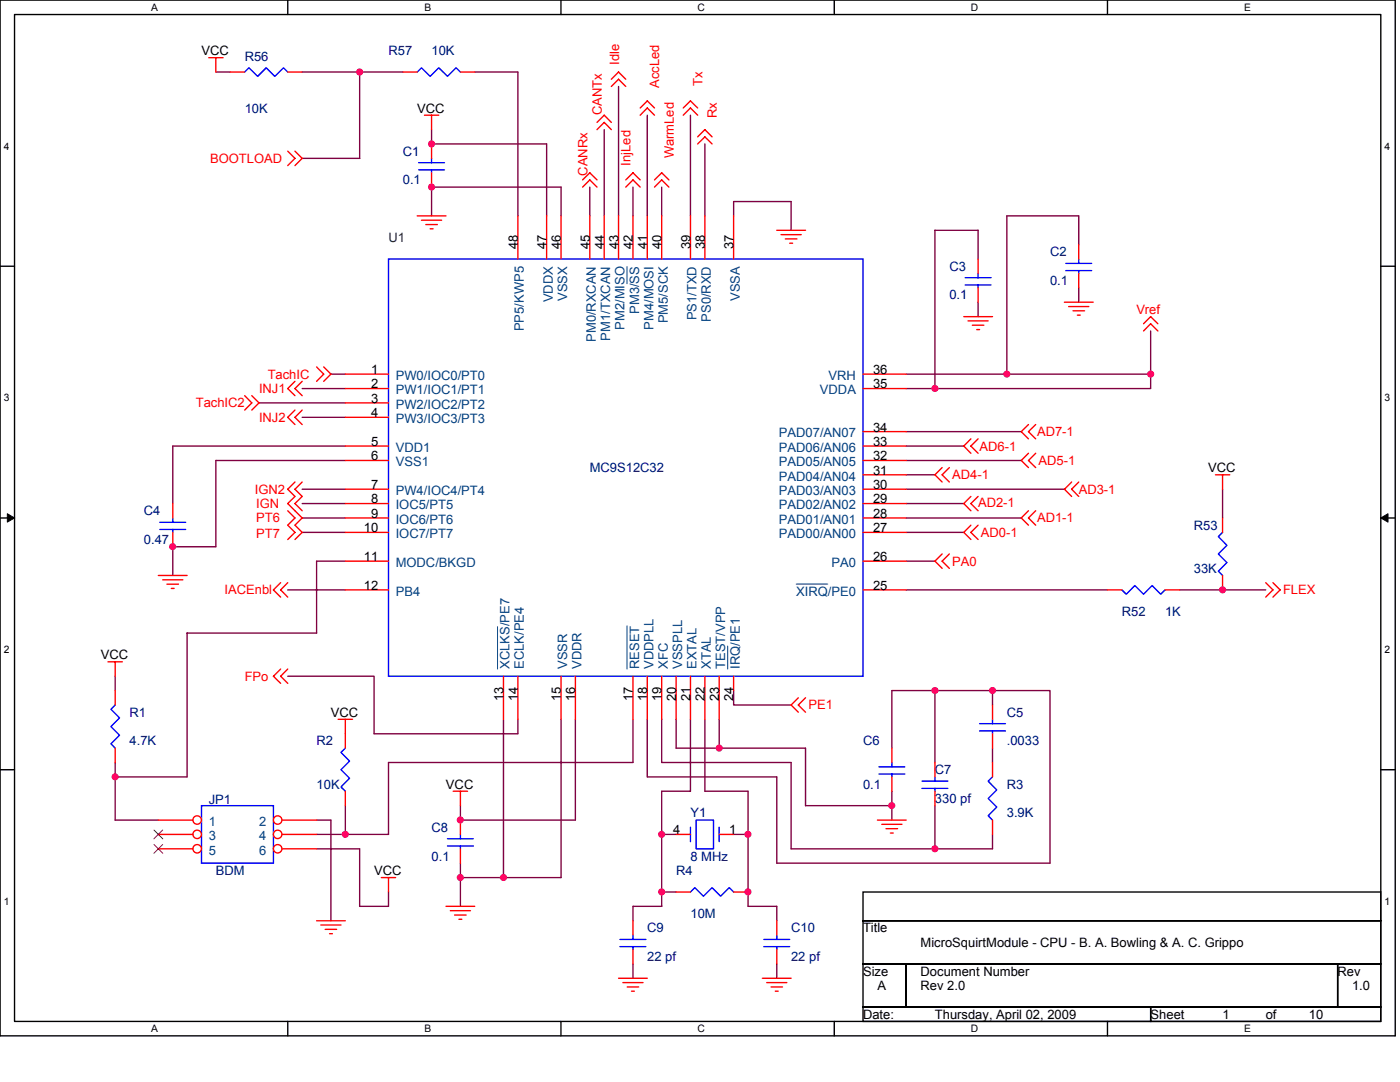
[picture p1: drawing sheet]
<svg xmlns="http://www.w3.org/2000/svg" width="279mm" height="216mm" viewBox="0 0 279 216" stroke-linecap="round" stroke-linejoin="round" font-family="sans-serif">
<path d="M0 0h278.4v206.7h-278.4zM2.9 2.9h272.7v200.9h-272.7z" fill="none" stroke="#000" stroke-width=".28"/>
<g fill="#fff">
<path d="M30.1 .3h1.4v2.3h-1.4z"/>
<path d="M30.1 204.1h1.4v2.3h-1.4z"/>
</g>
<path d="M57.4 0v2.9M57.4 203.8v2.9" fill="none" stroke="#000" stroke-width=".28"/>
<g fill="#fff">
<path d="M84.7 .3h1.4v2.3h-1.4z"/>
<path d="M84.7 204.1h1.4v2.3h-1.4z"/>
</g>
<path d="M112 0v2.9M112 203.8v2.9" fill="none" stroke="#000" stroke-width=".28"/>
<g fill="#fff">
<path d="M139.2 .3h1.5v2.3h-1.5z"/>
<path d="M139.2 204.1h1.5v2.3h-1.5z"/>
</g>
<path d="M166.5 0v2.9M166.5 203.8v2.9" fill="none" stroke="#000" stroke-width=".28"/>
<g fill="#fff">
<path d="M193.8 .3h1.4v2.3h-1.4z"/>
<path d="M193.8 204.1h1.4v2.3h-1.4z"/>
</g>
<path d="M221 0v2.9M221 203.8v2.9" fill="none" stroke="#000" stroke-width=".28"/>
<g fill="#fff">
<path d="M248.3 .3h1.4v2.3h-1.4z"/>
<path d="M248.3 204.1h1.4v2.3h-1.4z"/>
<path d="M.7 28h1.2v2.3h-1.2z"/>
<path d="M276.3 28h1.1v2.3h-1.1z"/>
<path d="M.7 78.2h1.2v2.3h-1.2z"/>
<path d="M276.3 78.2h1.1v2.3h-1.1z"/>
</g>
<path d="M0 53.1h2.9M275.6 53.1h2.8" fill="none" stroke="#000" stroke-width=".28"/>
<g fill="#fff">
<path d="M.7 128.5h1.2v2.2h-1.2z"/>
<path d="M276.3 128.5h1.1v2.2h-1.1z"/>
</g>
<path d="M0 103.4h2.9M275.6 103.4h2.8" fill="none" stroke="#000" stroke-width=".28"/>
<path d="M1.5 102.5l1.4 .9-1.4 .8zM275.6 103.4l1.4-.9v1.7z" fill="#000" stroke="#000" stroke-width=".2"/>
<g fill="#fff">
<path d="M.7 178.7h1.2v2.3h-1.2z"/>
<path d="M276.3 178.7h1.1v2.3h-1.1z"/>
</g>
<path d="M0 153.6h2.9M275.6 153.6h2.8M172.2 178h103.4v5.7h-103.4zM172.2 183.7h103.4v8.6h-103.4zM172.2 192.3h8.6v8.6h-8.6zM180.8 192.3h86.2v8.6h-86.2zM267 192.3h8.6v8.6h-8.6zM172.2 200.9h57.4v2.9h-57.4zM229.6 200.9h46v2.9h-46z" fill="none" stroke="#000" stroke-width=".28"/>
<g fill="none" stroke="#800040" stroke-width=".28">
<path d="M43.1 14.4h2.9M60.3 14.4h20.1M71.8 14.4v17.2h-11.5M94.7 14.4h8.7v28.7M123.4 17.3v25.8M86.1 25.9v2.8h23v14.4M117.7 37.3v5.8M120.6 25.9v17.2M126.3 37.3v5.8M129.2 23v20.1M132.1 37.3v5.8M137.8 23v20.1"/>
<path d="M140.7 28.7v14.4M86.1 43.1v-5.8h25.9v5.8M146.4 43.1v-2.9h11.5v5.8M195.2 51.7v-5.7h-8.6v31.5M215.3 48.8v-5.7h-14.4v31.6M215.3 57.4v2.9M60.3 77.5h8.6M66 74.7h2.9M180.8 74.7h48.8M180.8 77.5h5.8M195.2 60.3v2.9M229.6 74.7v2.8h-43"/>
<path d="M229.6 66v8.7M51.7 80.4h17.2M60.3 97.6h8.6M60.3 83.3h8.6M68.9 89h-34.4v11.5M68.9 91.9h-25.8v17.2h-8.6v5.7M180.8 97.6h31.6M180.8 89h11.5M180.8 91.9h23M180.8 86.1h23M180.8 94.7h5.8M244 97.6v5.8"/>
<path d="M57.4 117.7h11.5M60.3 100.5h8.6M60.3 103.4h8.6M60.3 106.2h8.6M68.9 112h-5.7v14.3h-25.9v28.7h-14.3M180.8 100.5h11.5M180.8 103.4h23M180.8 117.7h40.2M180.8 106.2h11.5M180.8 112h5.8M235.4 117.7h17.2M23 134.9v2.9"/>
<path d="M57.4 134.9h17.3v11.5h28.7v-2.9M146.4 137.8v2.9h11.5M186.6 137.8v14.3M198.1 137.8h11.4v34.4h-54.5v-17.2h-25.8v-11.5M198.1 137.8v2.9M198.1 137.8h-20.1v11.5M23 152.1v11.5h8.6M100.5 143.5v31.6M112 143.5v31.6h-20.1M114.8 143.5v20.1h-22.9v-2.8M126.3 143.5v8.6h-48.8v14.4h-14.3M132.1 143.5v8.6h25.8v17.3h40.2v-2.9"/>
<path d="M134.9 143.5v5.8h25.9v11.5h17.2M137.8 143.5v14.4h-5.7v20.1M140.7 143.5v14.4h8.6v22.9h5.7v2.9M143.5 143.5v5.8M178 157.9v5.7M198.1 149.3v2.8M63.2 169.4h8.6v11.4h5.7v-2.8M63.2 163.6h2.8v20.1M68.9 160.8v5.7M91.9 172.2v8.6M132.1 166.5h2.8M134.9 178h-2.8v2.8h-5.8v2.9"/>
<path d="M146.4 166.5h2.9M186.6 160.8v8.6M126.3 192.3v2.9M155 192.3v2.9"/>
</g>
<g fill="#f0f" stroke="#f0f" stroke-width=".28">
<circle cx="198.1" cy="137.8" r=".57"/>
<circle cx="149.3" cy="166.5" r=".57"/>
<circle cx="200.9" cy="74.6" r=".57"/>
<circle cx="186.6" cy="137.8" r=".57"/>
<circle cx="186.6" cy="169.4" r=".57"/>
<circle cx="132" cy="178" r=".57"/>
<circle cx="132" cy="166.5" r=".57"/>
<circle cx="149.3" cy="178" r=".57"/>
<circle cx="186.6" cy="77.5" r=".57"/>
<circle cx="23" cy="155" r=".57"/>
<circle cx="34.5" cy="109.1" r=".57"/>
<circle cx="143.5" cy="149.3" r=".57"/>
<circle cx="86.1" cy="37.3" r=".57"/>
<circle cx="68.9" cy="166.5" r=".57"/>
<circle cx="178" cy="160.7" r=".57"/>
<circle cx="91.9" cy="163.6" r=".57"/>
<circle cx="229.6" cy="74.6" r=".57"/>
<circle cx="86.1" cy="28.7" r=".57"/>
<circle cx="244" cy="117.7" r=".57"/>
<circle cx="71.8" cy="14.4" r=".57"/>
<circle cx="91.9" cy="175.1" r=".57"/>
<circle cx="100.5" cy="175.1" r=".57"/>
</g>
<g fill="none" stroke="#f00" stroke-width=".28">
<path d="M41.7 11.5h2.8M43.1 11.5v2.9M46 14.4h2.8M57.4 14.4h2.9M122 15.8l1.4-1.4 1.5 1.4M122 17.3l1.4-1.5 1.5 1.5M57.4 30.2l1.5 1.4-1.5 1.4M58.9 30.2l1.4 1.4-1.4 1.4M84.7 23h2.9M86.1 23v2.9M116.3 35.9l1.4-1.4 1.4 1.4M116.3 37.3l1.4-1.4 1.4 1.4"/>
<path d="M119.1 24.4l1.5-1.4 1.4 1.4M119.1 25.9l1.5-1.5 1.4 1.5M124.9 35.9l1.4-1.4 1.5 1.4M124.9 37.3l1.4-1.4 1.5 1.4M127.8 21.5l1.4-1.4 1.4 1.4M127.8 23l1.4-1.5 1.4 1.5M130.6 35.9l1.5-1.4 1.4 1.4M130.6 37.3l1.5-1.4 1.4 1.4M136.4 21.5l1.4-1.4 1.4 1.4M136.4 23l1.4-1.5 1.4 1.5M139.2 27.3l1.5-1.4 1.4 1.4M139.2 28.7l1.5-1.4 1.4 1.4"/>
<path d="M83.3 43.1h5.7M84.1 43.9h4M85 44.8h2.3M85.9 45.7h.5M103.4 43.1v8.6M109.1 43.1v8.6M112 43.1v8.6M117.7 43.1v8.6M120.6 43.1v8.6M123.4 43.1v8.6M126.3 43.1v8.6M129.2 43.1v8.6"/>
<path d="M132.1 43.1v8.6M137.8 43.1v8.6M140.7 43.1v8.6M146.4 43.1v8.6M155 46h5.8M155.9 46.8h4M156.7 47.7h2.3M157.6 48.5h.6M48.8 79l1.4 1.4-1.4 1.4M50.2 79l1.5 1.4-1.5 1.4M58.9 76.1l-1.5 1.4 1.5 1.5M60.3 76.1l-1.4 1.4 1.4 1.5"/>
<path d="M63.2 73.2l1.4 1.5-1.4 1.4M64.6 73.2l1.4 1.5-1.4 1.4M68.9 74.7h8.6M68.9 77.5h8.6M172.2 74.7h8.6M172.2 77.5h8.6M192.3 63.2h5.8M193.2 64h4M194.1 64.9h2.2M194.9 65.8h.6M212.4 60.3h5.8M213.3 61.2h4"/>
<path d="M214.1 62h2.4M215 62.9h.6M228.2 64.6l1.4-1.4 1.5 1.4M228.2 66l1.4-1.4 1.5 1.4M58.9 96.2l-1.5 1.4 1.5 1.5-1.5 1.4 2.9 2.9-1.4 1.4 1.4 1.4-1.4 1.5M58.9 81.8l-1.5 1.5 1.5 1.4M60.3 96.2l-1.4 1.4 1.4 1.5-1.4 1.4 1.4 1.4M60.3 81.8l-1.4 1.5 1.4 1.4M68.9 80.4h8.6M68.9 83.3h8.6M68.9 89h8.6M68.9 91.9h8.6"/>
<path d="M68.9 97.6h8.6M172.2 94.7h8.6M172.2 89h8.6M172.2 91.9h8.6M172.2 97.6h8.6M172.2 86.1h8.6M188 93.3l-1.4 1.4 1.4 1.5M189.5 93.3l-1.5 1.4 1.5 1.5M193.8 99.1l-1.5 1.4 1.5 1.4M193.8 87.6l-1.5 1.4 1.5 1.4M195.2 99.1l-1.4 1.4 1.4 1.4M195.2 87.6l-1.4 1.4 1.4 1.4"/>
<path d="M205.3 84.7l-1.5 1.4 1.5 1.5M205.3 90.4l-1.5 1.5 1.5 1.4M206.7 84.7l-1.4 1.4 1.4 1.5M206.7 90.4l-1.4 1.5 1.4 1.4M213.9 96.2l-1.5 1.4 1.5 1.5M215.3 96.2l-1.4 1.4 1.4 1.5M242.6 94.7h2.8M244 94.7v2.9M31.6 114.8h5.7M32.5 115.7h4M33.3 116.6h2.3M34.2 117.4h.6"/>
<path d="M56 116.3l-1.4 1.4 1.4 1.4M57.4 116.3l-1.4 1.4 1.4 1.4M57.4 101.9l1.5 1.5-1.5 1.4 1.5 1.4-1.5 1.5M68.9 100.5h8.6M68.9 103.4h8.6M68.9 106.2h8.6M68.9 112h8.6M68.9 117.7h8.6M172.2 100.5h8.6M172.2 103.4h8.6M172.2 106.2h8.6M172.2 112h8.6"/>
<path d="M172.2 117.7h8.6M188 110.5l-1.4 1.5 1.4 1.4M189.5 110.5l-1.5 1.5 1.5 1.4M193.8 104.8l-1.5 1.4 1.5 1.5M195.2 104.8l-1.4 1.4 1.4 1.5M205.3 101.9l-1.5 1.5 1.5 1.4M206.7 101.9l-1.4 1.5 1.4 1.4M221 117.7h2.9M232.5 117.7h2.9M244 103.4v2.8M244 114.8v2.9M252.6 116.3l1.4 1.4-1.4 1.4"/>
<path d="M254 116.3l1.5 1.4-1.5 1.4M21.5 132.1h2.9M23 132.1v2.8M56 133.5l-1.4 1.4 1.4 1.5M57.4 133.5l-1.4 1.4 1.4 1.5M100.5 134.9v8.6M103.4 134.9v8.6M112 134.9v8.6M114.8 134.9v8.6M126.3 134.9v8.6M129.2 134.9v8.6M132.1 134.9v8.6"/>
<path d="M134.9 134.9v8.6M137.8 134.9v8.6M140.7 134.9v8.6M143.5 134.9v8.6M146.4 134.9v2.9M159.3 139.2l-1.4 1.5 1.4 1.4M160.8 139.2l-1.5 1.5 1.5 1.4M67.5 143.5h2.9M68.9 143.5v2.9M90.4 157.9h2.9M91.9 157.9v2.9M178 149.3v2.8"/>
<path d="M178 155v2.9M186.6 152.1v2.9M186.6 157.9v2.9M198.1 140.7v2.8M198.1 146.4v2.9M198.1 152.1v2.9M76.1 175.1h2.9M77.5 175.1v2.9M91.9 163.6v2.9M91.9 169.4v2.8M134.9 166.5h2.9M134.9 178h2.9"/>
<path d="M143.5 166.5h2.9M146.4 178h2.9M175.1 163.6h5.7M176 164.5h4M176.8 165.4h2.3M177.7 166.2h.6M198.1 163.6v2.9M63.2 183.7h5.7M64 184.6h4.1M64.9 185.4h2.3M65.8 186.3h.5M89 180.8h5.7"/>
<path d="M89.9 181.7h4M90.7 182.6h2.3M91.6 183.4h.6M123.4 195.2h5.8M124.3 196.1h4M125.2 196.9h2.3M126 197.8h.6M126.3 183.7v2.9M126.3 189.5v2.8M152.1 195.2h5.8M153 196.1h4M153.9 196.9h2.3"/>
<path d="M154.7 197.8h.6M155 183.7v2.9M155 189.5v2.8"/>
</g>
<g fill="none" stroke="#00f" stroke-width=".28">
<path d="M48.8 14.4l.9-.9 1.7 1.7 1.7-1.7 1.7 1.7 1.8-1.7 .8 .9M77.5 51.7h94.7v83.2h-94.7zM223.9 117.7l.9 .9 1.7-1.8 1.7 1.8 1.7-1.8 1.7 1.8 .9-.9M244 106.2l-.9 .9 1.8 1.7-1.8 1.7 1.8 1.7-1.8 1.8 .9 .8M175.4 153h5.2M175.4 154.5h5.2M178 152.1v.9M178 154.5v.5M184 155.9h5.2M184 157.3h5.2M186.6 155v.9M186.6 157.3v.6"/>
<path d="M195.5 144.4h5.2M195.5 145.8h5.2M198.1 155l-.9 .9 1.7 1.7-1.7 1.7 1.7 1.8-1.7 1.7 .9 .8M198.1 143.5v.9M198.1 145.8v.6M40.2 160.8h14.4v11.4h-14.4zM89.3 167.4h5.2M89.3 168.8h5.2M91.9 166.5v.9M91.9 168.8v.6M137.8 178l.9-.9 1.7 1.7 1.7-1.7 1.7 1.7 1.7-1.7 .9 .9M137.8 165.1v2.8"/>
<path d="M138.9 163.6h3.5v5.8h-3.5zM143.5 165.1v2.8M123.7 187.5h5.2M123.7 188.9h5.2M126.3 186.6v.9M126.3 188.9v.6M152.4 187.5h5.2M152.4 188.9h5.2M155 186.6v.9M155 188.9v.6"/>
</g>
<path d="M125.1 53.2v3.4M158.9 116.5h6.3M99.3 125.1v8.4M125.1 124.9v8.6M145.2 128.9v4.6" fill="none" stroke="#004080" stroke-width=".2"/>
<circle cx="39.4" cy="163.6" r=".84" fill="#fff" stroke="#f00" stroke-width=".28"/>
<path d="M31.6 163.6h6.9" fill="none" stroke="#f00" stroke-width=".28"/>
<circle cx="55.4" cy="163.6" r=".84" fill="#fff" stroke="#f00" stroke-width=".28"/>
<path d="M56.3 163.6h6.9" fill="none" stroke="#f00" stroke-width=".28"/>
<circle cx="39.4" cy="166.5" r=".84" fill="#fff" stroke="#f00" stroke-width=".28"/>
<path d="M31.6 166.5h6.9" fill="none" stroke="#f00" stroke-width=".28"/>
<path d="M30.7 165.6l1.8 1.8M32.5 165.6l-1.8 1.8" fill="none" stroke="#804000" stroke-width=".2"/>
<circle cx="55.4" cy="166.5" r=".84" fill="#fff" stroke="#f00" stroke-width=".28"/>
<path d="M56.3 166.5h6.9" fill="none" stroke="#f00" stroke-width=".28"/>
<circle cx="39.4" cy="169.4" r=".84" fill="#fff" stroke="#f00" stroke-width=".28"/>
<path d="M31.6 169.4h6.9" fill="none" stroke="#f00" stroke-width=".28"/>
<path d="M30.7 168.5l1.8 1.8M32.5 168.5l-1.8 1.8" fill="none" stroke="#804000" stroke-width=".2"/>
<circle cx="55.4" cy="169.4" r=".84" fill="#fff" stroke="#f00" stroke-width=".28"/>
<g fill="none" stroke="#f00" stroke-width=".28">
<path d="M80.4 14.4h2.9M91.9 14.4h2.8M86.1 28.7v2.9M86.1 34.5v2.8M195.2 51.7v2.9M195.2 57.4v2.9M215.3 48.8v2.9M215.3 54.6v2.8M34.5 100.5v2.9M34.5 106.2v2.9M23 137.8v2.9M23 149.3v2.8"/>
<path d="M68.9 146.4v2.9M68.9 157.9v2.9M56.3 169.4h6.9"/>
</g>
<g fill="none" stroke="#00f" stroke-width=".28">
<path d="M83.3 14.4l.8-.9 1.8 1.7 1.7-1.7 1.7 1.7 1.7-1.7 .9 .9M83.5 32.5h5.2M83.5 33.9h5.2M86.1 31.6v.9M86.1 33.9v.6M192.6 55.4h5.2M192.6 56.9h5.2M195.2 54.6v.8M195.2 56.9v.5M212.7 52.6h5.2M212.7 54h5.2M215.3 51.7v.9"/>
<path d="M215.3 54v.6M31.9 104.2h5.2M31.9 105.6h5.2M34.5 103.4v.8M34.5 105.6v.6M23 140.7l-.9 .8 1.8 1.8-1.8 1.7 1.8 1.7-1.8 1.7 .9 .9M68.9 149.3l-.8 .8 1.7 1.8-1.7 1.7 1.7 1.7-1.7 1.7 .8 .9"/>
</g>
<g fill="#f0f" stroke="#f0f" stroke-width=".28">
<circle cx="198.1" cy="137.8" r=".57"/>
<circle cx="149.3" cy="166.5" r=".57"/>
<circle cx="200.9" cy="74.6" r=".57"/>
<circle cx="186.6" cy="137.8" r=".57"/>
<circle cx="186.6" cy="169.4" r=".57"/>
<circle cx="132" cy="178" r=".57"/>
<circle cx="132" cy="166.5" r=".57"/>
<circle cx="149.3" cy="178" r=".57"/>
<circle cx="186.6" cy="77.5" r=".57"/>
<circle cx="23" cy="155" r=".57"/>
<circle cx="34.5" cy="109.1" r=".57"/>
<circle cx="143.5" cy="149.3" r=".57"/>
<circle cx="86.1" cy="37.3" r=".57"/>
<circle cx="68.9" cy="166.5" r=".57"/>
<circle cx="178" cy="160.7" r=".57"/>
<circle cx="91.9" cy="163.6" r=".57"/>
<circle cx="229.6" cy="74.6" r=".57"/>
<circle cx="86.1" cy="28.7" r=".57"/>
<circle cx="244" cy="117.7" r=".57"/>
<circle cx="71.8" cy="14.4" r=".57"/>
<circle cx="91.9" cy="175.1" r=".57"/>
<circle cx="100.5" cy="175.1" r=".57"/>
</g>
<g font-size="2.6">
<text x="40.2" y="11">VCC</text>
<text x="83.3" y="22.5">VCC</text>
<text x="103.3" y="49.7" transform="rotate(-90 103.3 49.7)">48</text>
<text x="109.1" y="49.7" transform="rotate(-90 109.1 49.7)">47</text>
<text x="112" y="49.7" transform="rotate(-90 112 49.7)">46</text>
<text x="117.7" y="49.7" transform="rotate(-90 117.7 49.7)">45</text>
<text x="120.6" y="49.7" transform="rotate(-90 120.6 49.7)">44</text>
<text x="123.4" y="49.7" transform="rotate(-90 123.4 49.7)">43</text>
<text x="126.3" y="49.7" transform="rotate(-90 126.3 49.7)">42</text>
<text x="129.2" y="49.7" transform="rotate(-90 129.2 49.7)">41</text>
<text x="132" y="49.7" transform="rotate(-90 132 49.7)">40</text>
<text x="137.8" y="49.7" transform="rotate(-90 137.8 49.7)">39</text>
<text x="140.7" y="49.7" transform="rotate(-90 140.7 49.7)">38</text>
<text x="146.4" y="49.7" transform="rotate(-90 146.4 49.7)">37</text>
<text x="74.1" y="74.6">1</text>
<text x="74.1" y="77.5">2</text>
<text x="174.2" y="77.5">35</text>
<text x="174.2" y="74.6">36</text>
<text x="74.1" y="80.4">3</text>
<text x="74.1" y="83.2">4</text>
<text x="74.1" y="89">5</text>
<text x="174.2" y="86.1">34</text>
<text x="174.2" y="89">33</text>
<text x="74.1" y="91.9">6</text>
<text x="174.2" y="91.9">32</text>
<text x="174.2" y="94.7">31</text>
<text x="241.1" y="94.2">VCC</text>
<text x="74.1" y="97.6">7</text>
<text x="74.1" y="100.5">8</text>
<text x="174.2" y="97.6">30</text>
<text x="174.2" y="100.5">29</text>
<text x="72.6" y="106.2">10</text>
<text x="74.1" y="103.3">9</text>
<text x="174.2" y="103.3">28</text>
<text x="174.2" y="106.2">27</text>
<text x="72.6" y="112">11</text>
<text x="174.2" y="112">26</text>
<text x="72.6" y="117.7">12</text>
<text x="174.2" y="117.7">25</text>
<text x="20.1" y="131.5">VCC</text>
<text x="66" y="143">VCC</text>
<text x="100.5" y="139.8" transform="rotate(-90 100.5 139.8)">13</text>
<text x="103.3" y="139.8" transform="rotate(-90 103.3 139.8)">14</text>
<text x="112" y="139.8" transform="rotate(-90 112 139.8)">15</text>
<text x="114.8" y="139.8" transform="rotate(-90 114.8 139.8)">16</text>
<text x="126.3" y="139.8" transform="rotate(-90 126.3 139.8)">17</text>
<text x="129.2" y="139.8" transform="rotate(-90 129.2 139.8)">18</text>
<text x="132" y="139.8" transform="rotate(-90 132 139.8)">19</text>
<text x="134.9" y="139.8" transform="rotate(-90 134.9 139.8)">20</text>
<text x="137.8" y="139.8" transform="rotate(-90 137.8 139.8)">21</text>
<text x="140.7" y="139.8" transform="rotate(-90 140.7 139.8)">22</text>
<text x="143.5" y="139.8" transform="rotate(-90 143.5 139.8)">23</text>
<text x="146.4" y="139.8" transform="rotate(-90 146.4 139.8)">24</text>
<text x="89" y="157.4">VCC</text>
<text x="134.3" y="166.5">4</text>
<text x="145.5" y="166.5">1</text>
<text x="74.7" y="174.6">VCC</text>
<text x="172.2" y="186.1">Title</text>
<text x="183.7" y="188.9">MicroSquirtModule - CPU - B. A. Bowling &amp; A. C. Grippo</text>
<text x="172.2" y="194.7">Size</text>
<text x="175.1" y="197.5">A</text>
<text x="183.7" y="197.5">Rev 2.0</text>
<text x="183.7" y="194.7">Document Number</text>
<text x="267" y="194.7">Rev</text>
<text x="269.8" y="197.5">1.0</text>
<text x="172.2" y="203.3">Date:</text>
<text x="186.6" y="203.3">Thursday, April 02, 2009</text>
<text x="229.6" y="203.3">Sheet</text>
<text x="244" y="203.3">1</text>
<text x="252.6" y="203.3">of</text>
<text x="261.2" y="203.3">10</text>
</g>
<g font-size="2.6" fill="#000080">
<text x="77.5" y="11">R57</text>
<text x="86.1" y="11">10K</text>
<text x="48.8" y="12.1">R56</text>
<text x="48.8" y="22.5">10K</text>
<text x="80.4" y="31.1">C1</text>
<text x="80.4" y="36.8">0.1</text>
<text x="209.5" y="51.2">C2</text>
<text x="189.5" y="54">C3</text>
<text x="189.5" y="59.8">0.1</text>
<text x="209.5" y="56.9">0.1</text>
<text x="117.7" y="94.2">MC9S12C32</text>
<text x="28.7" y="102.8">C4</text>
<text x="238.3" y="105.7">R53</text>
<text x="28.7" y="108.6">0.47</text>
<text x="238.3" y="114.3">33K</text>
<text x="223.9" y="122.9">R52</text>
<text x="232.5" y="122.9">1K</text>
<text x="25.9" y="143">R1</text>
<text x="200.9" y="143">C5</text>
<text x="25.9" y="148.7">4.7K</text>
<text x="63.2" y="148.7">R2</text>
<text x="172.2" y="148.7">C6</text>
<text x="200.9" y="148.7">.0033</text>
<text x="186.6" y="154.5">C7</text>
<text x="41.7" y="160.5">JP1</text>
<text x="63.2" y="157.4">10K</text>
<text x="172.2" y="157.4">0.1</text>
<text x="186.6" y="160.2">330 pf</text>
<text x="200.9" y="157.4">R3</text>
<text x="86.1" y="166">C8</text>
<text x="137.8" y="163.1">Y1</text>
<text x="200.9" y="163.1">3.9K</text>
<text x="86.1" y="171.7">0.1</text>
<text x="137.8" y="171.7">8 MHz</text>
<text x="43.1" y="174.6">BDM</text>
<text x="134.9" y="174.6">R4</text>
<text x="137.8" y="183.2">10M</text>
<text x="129.2" y="186.1">C9</text>
<text x="129.2" y="191.8">22 pf</text>
<text x="157.9" y="186.1">C10</text>
<text x="157.9" y="191.8">22 pf</text>
</g>
<g font-size="2.6" fill="#f00">
<text x="123.5" y="13" transform="rotate(-90 123.5 13)">Idle</text>
<text x="131.6" y="17.5" transform="rotate(-90 131.6 17.5)">AccLed</text>
<text x="140.2" y="17.3" transform="rotate(-90 140.2 17.3)">Tx</text>
<text x="120.1" y="23" transform="rotate(-90 120.1 23)">CANTx</text>
<text x="143.1" y="23.6" transform="rotate(-90 143.1 23.6)">Rx</text>
<text x="41.9" y="32.5">BOOTLOAD</text>
<text x="117.2" y="35.1" transform="rotate(-90 117.2 35.1)">CANRx</text>
<text x="125.8" y="33" transform="rotate(-90 125.8 33)">InjLed</text>
<text x="134.5" y="31.6" transform="rotate(-90 134.5 31.6)">WarmLed</text>
<text x="226.8" y="62.6">Vref</text>
<text x="53.4" y="75.5">TachIC</text>
<text x="39.1" y="81.3">TachIC2</text>
<text x="51.7" y="78.4">INJ1</text>
<text x="51.7" y="84.2">INJ2</text>
<text x="195.5" y="89.9">AD6-1</text>
<text x="207" y="87">AD7-1</text>
<text x="190" y="95.6">AD4-1</text>
<text x="207.3" y="92.8">AD5-1</text>
<text x="50.8" y="98.5">IGN2</text>
<text x="51.1" y="101.4">IGN</text>
<text x="195.2" y="101.1">AD2-1</text>
<text x="215.3" y="98.5">AD3-1</text>
<text x="51.1" y="107.4">PT7</text>
<text x="51.1" y="104.2">PT6</text>
<text x="195.8" y="107.1">AD0-1</text>
<text x="207" y="104.2">AD1-1</text>
<text x="190" y="112.9">PA0</text>
<text x="44.8" y="118.6">IACEnbl</text>
<text x="256.1" y="118.6">FLEX</text>
<text x="48.8" y="135.8">FPo</text>
<text x="161.3" y="141.6">PE1</text>
</g>
<text font-size="2.6" fill="#004040" x="77.5" y="48.3">U1</text>
<g font-size="2.6" fill="#004080">
<text x="110.3" y="60.3" transform="rotate(-90 110.3 60.3)">VDDX</text>
<text x="113.2" y="60.1" transform="rotate(-90 113.2 60.1)">VSSX</text>
<text x="124.7" y="65.8" transform="rotate(-90 124.7 65.8)">PM2/MISO</text>
<text x="127.5" y="62.7" transform="rotate(-90 127.5 62.7)">PM3/SS</text>
<text x="130.4" y="65.8" transform="rotate(-90 130.4 65.8)">PM4/MOSI</text>
<text x="133.3" y="64.5" transform="rotate(-90 133.3 64.5)">PM5/SCK</text>
<text x="139" y="63.9" transform="rotate(-90 139 63.9)">PS1/TXD</text>
<text x="141.9" y="64.2" transform="rotate(-90 141.9 64.2)">PS0/RXD</text>
<text x="147.6" y="60.1" transform="rotate(-90 147.6 60.1)">VSSA</text>
<text x="104.6" y="66.1" transform="rotate(-90 104.6 66.1)">PP5/KWP5</text>
<text x="118.9" y="68.2" transform="rotate(-90 118.9 68.2)">PM0/RXCAN</text>
<text x="121.8" y="68" transform="rotate(-90 121.8 68)">PM1/TXCAN</text>
<text x="79" y="75.8">PW0/IOC0/PT0</text>
<text x="165.4" y="75.8">VRH</text>
<text x="79" y="78.7">PW1/IOC1/PT1</text>
<text x="79" y="81.6">PW2/IOC2/PT2</text>
<text x="163.6" y="78.7">VDDA</text>
<text x="79" y="84.4">PW3/IOC3/PT3</text>
<text x="155.4" y="87.3">PAD07/AN07</text>
<text x="79" y="90.2">VDD1</text>
<text x="79" y="93">VSS1</text>
<text x="155.4" y="90.2">PAD06/AN06</text>
<text x="155.4" y="93">PAD05/AN05</text>
<text x="155.4" y="95.9">PAD04/AN04</text>
<text x="79" y="98.8">PW4/IOC4/PT4</text>
<text x="79" y="101.6">IOC5/PT5</text>
<text x="155.4" y="98.8">PAD03/AN03</text>
<text x="155.4" y="101.6">PAD02/AN02</text>
<text x="79" y="104.5">IOC6/PT6</text>
<text x="79" y="107.4">IOC7/PT7</text>
<text x="155.4" y="104.5">PAD01/AN01</text>
<text x="155.4" y="107.4">PAD00/AN00</text>
<text x="79" y="113.1">MODC/BKGD</text>
<text x="165.9" y="113.1">PA0</text>
<text x="79" y="118.9">PB4</text>
<text x="158.9" y="118.9">XIRQ/PE0</text>
<text x="101.7" y="133.5" transform="rotate(-90 101.7 133.5)">XCLKS/PE7</text>
<text x="104.6" y="133.5" transform="rotate(-90 104.6 133.5)">ECLK/PE4</text>
<text x="113.2" y="133.5" transform="rotate(-90 113.2 133.5)">VSSR</text>
<text x="116" y="133.5" transform="rotate(-90 116 133.5)">VDDR</text>
<text x="127.5" y="133.5" transform="rotate(-90 127.5 133.5)">RESET</text>
<text x="130.4" y="133.5" transform="rotate(-90 130.4 133.5)">VDDPLL</text>
<text x="133.3" y="133.5" transform="rotate(-90 133.3 133.5)">XFC</text>
<text x="136.1" y="133.5" transform="rotate(-90 136.1 133.5)">VSSPLL</text>
<text x="139" y="133.5" transform="rotate(-90 139 133.5)">EXTAL</text>
<text x="141.9" y="133.5" transform="rotate(-90 141.9 133.5)">XTAL</text>
<text x="144.7" y="133.5" transform="rotate(-90 144.7 133.5)">TEST/VPP</text>
<text x="147.6" y="133.5" transform="rotate(-90 147.6 133.5)">IRQ/PE1</text>
<text x="41.7" y="164.8">1</text>
<text x="41.7" y="167.7">3</text>
<text x="51.7" y="164.8">2</text>
<text x="51.7" y="167.7">4</text>
<text x="41.7" y="170.5">5</text>
<text x="51.7" y="170.5">6</text>
</g>
<g font-size="2">
<text x="30.2" y="2.2">A</text>
<text x="84.7" y="2.2">B</text>
<text x="139.2" y="2.2">C</text>
<text x="193.8" y="2.2">D</text>
<text x="248.3" y="2.2">E</text>
<text x=".7" y="29.8">4</text>
<text x="276.3" y="29.8">4</text>
<text x=".7" y="80.1">3</text>
<text x="276.3" y="80.1">3</text>
<text x=".7" y="130.3">2</text>
<text x="276.3" y="130.3">2</text>
<text x=".7" y="180.5">1</text>
<text x="276.3" y="180.5">1</text>
<text x="30.2" y="206">A</text>
<text x="84.7" y="206">B</text>
<text x="139.2" y="206">C</text>
<text x="193.8" y="206">D</text>
<text x="248.3" y="206">E</text>
</g>
</svg>
